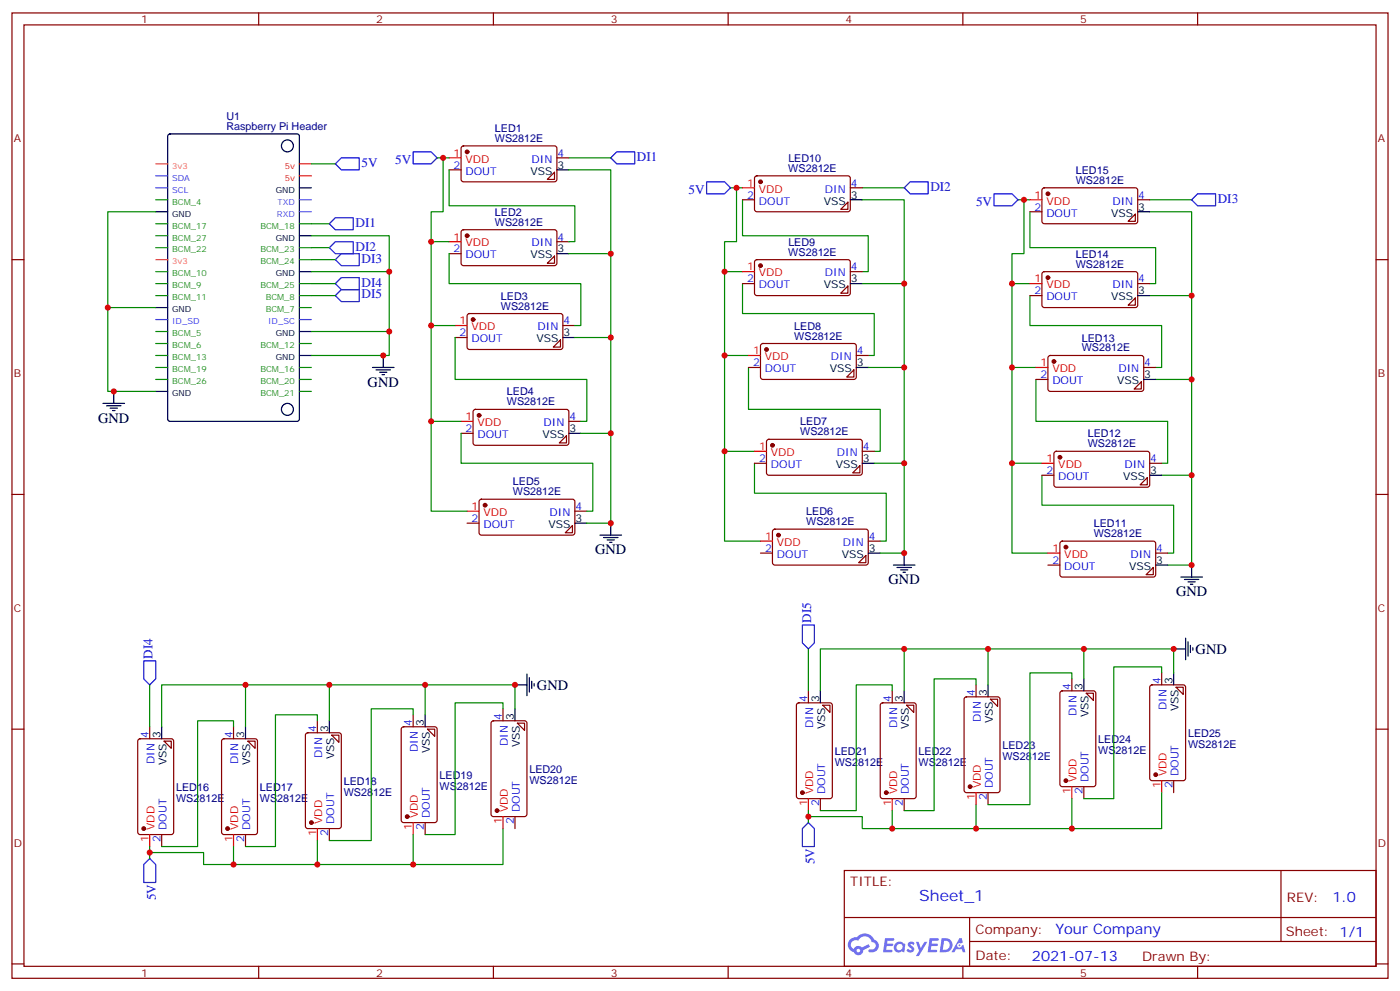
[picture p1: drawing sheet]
<svg xmlns="http://www.w3.org/2000/svg" width="412mm" height="292mm" viewBox="0 0 412 292" stroke-linecap="round" stroke-linejoin="round" font-family="sans-serif">
<g fill="none" stroke="#870000" stroke-width=".35">
<path d="M3.5 3.8h405.4v284.3h-405.4zM7.1 7.3h398.2v277.3h-398.2zM76.2 3.8v3.5M145.3 3.8v3.5M214.5 3.8v3.5M283.6 3.8v3.5M352.8 3.8v3.5M3.5 76.5h3.6M405.3 76.5h3.6M3.5 145.6h3.6M405.3 145.6h3.6M3.5 214.8h3.6"/>
<path d="M405.3 214.8h3.6M248.7 256.4h156.6v28.2h-156.6zM377.3 256.4v20.9M248.7 270.2h156.5M285.6 277.3h119.6M285.6 270.2v14.2M3.5 283.9h3.6M76.2 284.6v3.5M145.3 284.6v3.5M214.5 284.6v3.5M283.6 284.6v3.5M352.8 284.6v3.5"/>
<path d="M405.3 283.9h3.6"/>
</g>
<g fill="#5487ff">
<path d="M267.7 277.6a1.22 1.22 0 0 1 1.7 .2l-.4 .6a.47 .47 0 0 0-.3-.4 .47 .47 0 0 0-.5 .2l.1 .2a1.14 1.14 0 0 1 .8 1.8 1.14 1.14 0 0 1-1.9 0l-.2-.2 .5-.6 .7 .5a.29 .29 0 0 0 .3-.3 .29 .29 0 0 0-.2-.3 1.04 1.04 0 0 1-.6-1.7z"/>
<path d="M260.7 276.3h2.4l.3 .2-.2 .5-1.8 .1-.1 .8h1.5l.3 .4-.3 .4h-1.6l-.2 1.1h1.7l.2 .3-.2 .3-2.6 .1z"/>
<path d="M273.8 276.3h2.4l.3 .2-.1 .5-1.8 .1-.2 .8h1.6l.3 .4-.4 .4h-1.6l-.1 1.1h1.7l.2 .3-.2 .3-2.6 .1z"/>
<path d="M282.6 276.3h.7l.3 1.3-.6 .3a.69 .69 0 0 0-1 .3 .69 .69 0 0 0 .4 .9 .69 .69 0 0 0 .9-.6l.5-.2 .6 2.2h-.8l-.2-.9h-1.8l-.5 .9h-.8z"/>
<path d="M269.8 277.4h.8l.6 1.8 1.1-1.8h.9l-2.6 4.2h-.8l.9-1.5z"/>
<path d="M277.4 276.3l-.6 4.2h1.3a2.11 2.11 0 0 0 2.5-2.1 2.11 2.11 0 0 0-2.5-2.1zM278.1 277.1a1.39 1.39 0 0 1 1.7 1.4 1.39 1.39 0 0 1-1.8 1.3h-.3z"/>
<path d="M263.7 277.9a1.54 1.54 0 0 0-.1 2.2 1.54 1.54 0 0 0 2.2 .1l.6 .3 .3-2.3-.2-.3h-.4a1.49 1.49 0 0 0-2.4 0zM264 278.9a.94 .94 0 0 1 1.8 0 .94 .94 0 0 1-1.8 0z"/>
<path d="M250.4 276.7a2.18 2.18 0 0 0 1.1 3.7 1.44 1.44 0 0 0 1.6 .9 1.44 1.44 0 0 0 1.2-1.4l2-1.1-.5-.7-1.9 1a1.47 1.47 0 0 0-2.4 .4 1.39 1.39 0 0 1-.7-1.9 1.39 1.39 0 0 1 2-.5 2.12 2.12 0 0 1 2.2-1.3 2.12 2.12 0 0 1 1.9 1.7 1.14 1.14 0 0 1 1.1 1.4 1.14 1.14 0 0 1-1.7 .7 .43 .43 0 0 0-.5 .4 .43 .43 0 0 0 .4 .5 1.98 1.98 0 0 0 2.5-1.2 1.98 1.98 0 0 0-1.2-2.6 3.1 3.1 0 0 0-5.3-.6l-.9 .1zM252.3 280a.55 .55 0 0 1 1.1 0 .55 .55 0 0 1-1.1 0z"/>
<circle cx="282.6" cy="278.4" r=".26"/>
</g>
<g fill="none" stroke="#000" stroke-width=".35">
<path d="M49.6 39.6l.5-.2h37.4l.6 .5 .1 83.5-.5 .7h-37.6l-.7-.5v-83.5zM88.2 55.3h3.5M164 50h3.6M250.5 58.8h3.5M45.9 62.4h3.5M88.2 69.4h3.5M164 74.7h3.6M335.1 62.4h3.6M45.9 90.6h3.5M88.2 97.6h3.5M88.2 80h3.5M165.8 99.4h3.5"/>
<path d="M250.5 83.5h3.5M335.1 87.1h3.6M30.3 118.8h6.4M31.4 119.5h4.2M33.5 115.3v3.5M45.9 115.3h3.5M88.2 104.7h3.5M109.7 108.2h6.4M110.8 108.9h4.2M111.8 109.6h2.1M112.5 110.3h.7M112.9 104.7v3.5"/>
<path d="M252.2 108.2h3.6M336.9 111.8h3.5M32.5 120.2h2.1M33.2 120.9h.7M167.6 127.6h3.5M254 136.5h3.5M338.7 140h3.5M169.3 154.1h3.6M176.7 157.6h6.4M177.8 158.3h4.2M178.9 159h2.1M179.6 159.7h.7"/>
<path d="M179.9 154.1v3.5M255.8 162.9h3.5M263.2 166.4h6.3M264.2 167.1h4.3M265.3 167.9h2.1M266 168.6h.7M266.3 162.9v3.5M340.4 166.4h3.6M347.8 170h6.4M348.9 170.7h4.2M350 171.4h2.1M350.7 172.1h.7"/>
<path d="M351 166.4v3.6M155.2 198.5v6.4M155.9 199.6v4.2M319.3 200v3.5M345.7 198.2v3.5M345.7 191.1h3.5M349.2 188v6.3M350 189v4.3M350.7 190.1v2.1M351.4 190.8v.7M47.6 214.1v3.5M72.3 214.1v3.5"/>
<path d="M97 212.3v3.5M125.2 210.5v3.6M151.7 208.8v3.5M151.7 201.7h3.5M156.6 200.7v2.1M157.3 201.4v.7M241.7 203.5v3.5M266.3 203.5v3.5M291 201.7v3.5"/>
<circle cx="84.7" cy="43" r="1.76"/>
<circle cx="84.7" cy="120.6" r="1.76"/>
</g>
<path d="M45.9 48.3h3.5M45.9 76.5h3.5" fill="none" stroke="#f90" stroke-width=".35"/>
<g fill="none" stroke="#360" stroke-width=".35">
<path d="M45.9 58.8h3.5M45.9 65.9h3.5M45.9 69.4h3.5M45.9 73h3.5M88.2 65.9h3.5M88.2 73h3.5M88.2 76.5h3.5M45.9 87.1h3.5M45.9 80h3.5M45.9 83.5h3.5M45.9 97.6h3.5M88.2 90.6h3.5"/>
<path d="M88.2 87.1h3.5M88.2 83.5h3.5M45.9 111.8h3.5M45.9 108.2h3.5M45.9 101.2h3.5M45.9 104.7h3.5M88.2 115.3h3.5M88.2 111.8h3.5M88.2 108.2h3.5M88.2 101.2h3.5"/>
</g>
<path d="M45.9 51.8h3.5M45.9 55.3h3.5M45.9 94.1h3.5M88.2 94.1h3.5" fill="none" stroke="#33f" stroke-width=".35"/>
<path d="M88.2 58.8h3.5M88.2 62.4h3.5" fill="none" stroke="#90f" stroke-width=".35"/>
<g fill="none" stroke="#f00" stroke-width=".35">
<path d="M88.2 51.8h3.5M88.2 48.3h3.5M132.3 46.5h3.5M218.7 55.3h3.5M303.4 58.8h3.5M132.3 71.2h3.5M134.1 95.9h3.5M218.7 80h3.5M303.4 83.5h3.5M220.5 104.7h3.5M305.2 108.2h3.5M135.8 124.1h3.5"/>
<path d="M222.2 132.9h3.6M306.9 136.5h3.5M137.6 150.6h3.5M224 159.4h3.5M308.7 162.9h3.5M238.1 235.2v3.6M262.8 235.2v3.6M287.5 233.5v3.5M315.7 231.7v3.5M342.2 229.9v3.6M44.1 245.8v3.5M68.8 245.8v3.5"/>
<path d="M93.5 244.1v3.5M121.7 242.3v3.5M148.2 240.5v3.6"/>
</g>
<g fill="none" stroke="#870000" stroke-width=".35">
<path d="M132.3 50h3.5M136.1 43.2l.4-.2h27.1l.4 .7v9.4l-.7 .5-27-.1-.5-.7v-9.1zM161.2 52.8l2.1-2.1v2.1zM164 46.5h3.6M218.7 58.8h3.5M222.5 52l.5-.2h27l.5 .7-.1 9.4-.6 .5-27.1-.1-.5-.6v-9.2zM249.8 59.5v2.2h-2.2zM250.5 55.3h3.5M307.2 55.5l.4-.2 27.1 .1 .4 .6v9.5l-.7 .4-27.1-.1-.4-.6v-9.2zM335.1 58.8h3.6M132.3 74.7h3.5M136.1 67.9l.4-.2h27.1l.4 .7v9.4l-.7 .4h-27l-.5-.7v-9.1z"/>
<path d="M163.3 75.4v2.1h-2.1zM164 71.2h3.6M222.5 76.7l.5-.2h27l.5 .7-.1 9.4-.6 .5-27.1-.1-.5-.6v-9.2zM303.4 62.4h3.5M334.4 63.1v2.1h-2.1zM134.1 99.4h3.5M137.8 92.6l.5-.2h27.1l.4 .7-.1 9.4-.6 .4h-27.1l-.4-.7v-9.1zM165.8 95.9h3.5M218.7 83.5h3.5M249.8 84.2v2.2h-2.2zM250.5 80h3.5M303.4 87.1h3.5"/>
<path d="M307.2 80.2l.4-.2 27.1 .1 .4 .6v9.5l-.7 .4-27.1-.1-.4-.6v-9.2zM334.4 87.8v2.1h-2.1zM335.1 83.5h3.6M163 102.2l2.1-2.1v2.1zM220.5 108.2h3.5M224.2 101.4l.5-.2h27.1l.4 .7v9.4l-.7 .5-27.1-.1-.4-.6v-9.2zM251.5 108.9v2.2h-2.1zM252.2 104.7h3.6M305.2 111.8h3.5M308.9 104.9l.5-.2 27.1 .1 .4 .6-.1 9.5-.6 .4-27.1-.1-.4-.6v-9.2zM336.2 112.5v2.1h-2.1zM336.9 108.2h3.5"/>
<path d="M135.8 127.6h3.5M139.6 120.8l.5-.2h27l.5 .7-.1 9.4-.6 .5-27.1-.1-.5-.6v-9.2zM166.9 128.3v2.2h-2.2zM167.6 124.1h3.5M222.2 136.5h3.6M226 129.6l.5-.2 27.1 .1 .4 .6-.1 9.5-.6 .4-27.1-.1-.4-.6v-9.2zM253.3 137.2v2.1h-2.1zM254 132.9h3.5M306.9 140h3.5M310.7 133.1l.4-.2 27.1 .1 .5 .6-.1 9.5-.6 .4-27.1-.1-.5-.6v-9.2zM338.7 136.5h3.5M137.6 154.1h3.5"/>
<path d="M141.3 147.2l.5-.2 27.1 .1 .4 .6v9.5l-.7 .4h-27.1l-.4-.7v-9.2zM168.6 154.8v2.1h-2.1zM169.3 150.6h3.6M227.8 156.1l.4-.2h27.1l.5 .7-.1 9.4-.6 .4h-27.1l-.5-.7v-9.1zM255.8 159.4h3.5M312.4 159.6l.5-.2h27.1l.4 .7v9.4l-.7 .5-27.1-.1-.4-.6v-9.2zM338 140.7v2.1h-2.2zM224 162.9h3.5M252.9 165.7l2.2-2.1v2.1zM308.7 166.4h3.5M339.7 167.1v2.2h-2.1zM340.4 162.9h3.6"/>
<path d="M315.7 200v3.5M342.2 198.2v3.5M40.8 217.8l.5-.2h9.1l.7 .4 .1 27.1-.5 .7h-9.4l-.7-.4v-27.1zM44.1 214.1v3.5M48.3 218.3h2.1v2.1zM65.5 217.8l.5-.2h9.1l.7 .4v27.1l-.4 .7h-9.4l-.7-.4v-27.1zM68.8 214.1v3.5M73 218.3h2.1v2.1zM90.2 216l.5-.2h9.1l.7 .5v27l-.4 .7-9.4 .1-.7-.5v-27.1zM93.5 212.3v3.5M97.7 216.5h2.1v2.2zM118.4 214.3l.5-.2h9.2l.6 .4 .1 27.1-.5 .6-9.4 .1-.7-.5v-27z"/>
<path d="M121.7 210.5v3.6M125.9 214.8h2.2v2.1zM144.9 212.5l.4-.2h9.2l.7 .4v27.1l-.4 .7h-9.5l-.6-.4-.1-27.1zM148.2 208.8v3.5M152.4 213h2.1v2.1zM234.8 207.2l.5-.2h9.2l.6 .4 .1 27.1-.5 .7h-9.4l-.6-.4-.1-27.1zM238.1 203.5v3.5M242.4 207.7h2.1v2.1zM259.5 207.2l.5-.2h9.2l.6 .4 .1 27.1-.5 .7h-9.4l-.7-.4v-27.1zM262.8 203.5v3.5M267.1 207.7h2.1v2.1zM284.2 205.5l.5-.3h9.2l.6 .5 .1 27.1-.5 .6-9.4 .1-.7-.5v-27z"/>
<path d="M287.5 201.7v3.5M291.7 206h2.2v2.1zM312.4 203.7l.5-.2h9.2l.6 .4 .1 27.1-.5 .6-9.4 .1-.6-.5-.1-27zM320 204.2h2.1v2.1zM338.9 201.9l.5-.2h9.1l.7 .4v27.1l-.4 .7h-9.4l-.7-.4v-27.1zM346.4 202.4h2.1v2.1zM241.7 235.2v3.6M266.3 235.2v3.6M291 233.5v3.5M319.3 231.7v3.5M345.7 229.9v3.6M47.6 245.8v3.5"/>
<path d="M72.3 245.8v3.5M97 244.1v3.5M125.2 242.3v3.5M151.7 240.5v3.6"/>
</g>
<g fill="#870000" stroke="#870000" stroke-width=".35">
<circle cx="137.6" cy="44.7" r=".53"/>
<circle cx="137.6" cy="69.4" r=".53"/>
<circle cx="139.3" cy="94.1" r=".53"/>
<circle cx="141.1" cy="122.3" r=".53"/>
<circle cx="142.9" cy="148.8" r=".53"/>
<circle cx="229.3" cy="157.6" r=".53"/>
<circle cx="227.5" cy="131.2" r=".53"/>
<circle cx="225.8" cy="102.9" r=".53"/>
<circle cx="224" cy="78.2" r=".53"/>
<circle cx="224" cy="53.6" r=".53"/>
<circle cx="314" cy="161.1" r=".53"/>
<circle cx="312.2" cy="134.7" r=".53"/>
<circle cx="310.4" cy="106.5" r=".53"/>
<circle cx="308.7" cy="81.8" r=".53"/>
<circle cx="308.7" cy="57.1" r=".53"/>
<circle cx="42.3" cy="244.1" r=".53"/>
<circle cx="67" cy="244.1" r=".53"/>
<circle cx="91.7" cy="242.3" r=".53"/>
<circle cx="119.9" cy="240.5" r=".53"/>
<circle cx="146.4" cy="238.8" r=".53"/>
<circle cx="236.4" cy="233.5" r=".53"/>
<circle cx="261.1" cy="233.5" r=".53"/>
<circle cx="285.7" cy="231.7" r=".53"/>
<circle cx="314" cy="229.9" r=".53"/>
<circle cx="340.4" cy="228.2" r=".53"/>
</g>
<g fill="none" stroke="#008700" stroke-width=".35">
<path d="M91.7 48.3h7.1M128.8 46.5h3.5M130.5 46.5v15.9h-3.5v8.8M132.3 50v10.6h37v10.6h-1.7M167.6 50h12.3v104.1h-7M167.6 46.5h12.3M215.2 55.3h3.5M217 55.3v15.9h-3.6v8.8M218.7 58.8v10.6h37.1v10.6h-1.8M254 58.8h12.3v104.1h-7M254 55.3h12.3M299.9 58.8h3.5"/>
<path d="M301.6 58.8v15.9h-3.5v8.8M338.7 58.8h12.3M45.9 62.4h-14.2v52.9h14.2M91.7 69.4h23v35.3h-23M91.7 65.9h5.3M91.7 73h5.3M91.7 76.5h7.1M132.3 74.7v8.8h38.8v12.4h-1.8M132.3 71.2h-5.3v79.4h10.6M167.6 74.7h12.3M303.4 62.4v10.6h37v10.5h-1.7M338.7 62.4h12.3v104h-7"/>
<path d="M31.7 90.6h14.2M91.7 83.5h7.1M91.7 87.1h7.1M91.7 97.6h23M91.7 80h23M127 95.9h7.1M134.1 99.4v12.4h38.8v12.3h-1.8M169.3 99.4h10.6M218.7 80h-5.3v79.4h10.6M218.7 83.5v8.9h38.8v12.3h-1.7M254 83.5h12.3M303.4 83.5h-5.3v79.4h10.6"/>
<path d="M303.4 87.1v8.8h38.8v12.3h-1.8M338.7 87.1h12.3M213.4 104.7h7.1M220.5 108.2v12.4h38.8v12.3h-1.8M255.8 108.2h10.5M298.1 108.2h7.1M305.2 111.8v12.3h38.8v12.4h-1.8M340.4 111.8h10.6M127 124.1h8.8M135.8 127.6v8.9h38.8v14.1h-1.7M171.1 127.6h8.8M213.4 132.9h8.8"/>
<path d="M222.2 136.5v8.8h38.9v14.1h-1.8M257.5 136.5h8.8M298.1 136.5h8.8M306.9 140v8.8h38.8v14.1h-1.7M342.2 140h8.8M238.1 191.1v12.4M266.3 191.1v12.4M291 191.1v10.6M315.7 200v-1.8h-12.3v38.8h-12.4M319.3 191.1v8.9M342.2 198.2v-1.8h-14.1v38.8h-8.8M345.7 198.2v-7.1h-104v12.4"/>
<path d="M44.1 201.7v12.4M68.8 214.1v-1.8h-10.6v37h-10.6M72.3 201.7v12.4M93.5 212.3v-1.8h-12.4v38.8h-8.8M97 201.7v10.6M121.7 210.5v-1.7h-12.3v38.8h-12.4M125.2 201.7v8.8M148.2 208.8v-1.8h-14.1v38.8h-8.9M151.7 208.8v-7.1h-104.1v12.4M262.8 203.5v-1.8h-10.6v37.1h-10.5M287.5 201.7v-1.7h-12.3v38.8h-8.9M238.1 238.8v3.5"/>
<path d="M287.5 237v7.1M315.7 235.2v8.9M342.2 233.5v10.6h-79.4v-5.3M44.1 251.1h15.9v3.5h8.8M44.1 249.3v3.6M93.5 247.6v7M121.7 245.8v8.8M148.2 244.1v10.5h-79.4v-5.3M238.1 240.5h15.9v3.6h8.8"/>
</g>
<g fill="none" stroke="#00f" stroke-width=".35">
<path d="M98.8 48.3l1.7-1.8h5.3v3.5h-5.3zM121.7 44.7h5.3l1.8 1.8-1.8 1.8h-5.3zM179.9 46.5l1.8-1.8h5.3v3.6h-5.3zM208.1 53.6h5.3l1.8 1.7-1.8 1.8h-5.3zM266.3 55.3l1.8-1.7h5.3v3.5h-5.3zM292.8 57.1h5.3l1.8 1.7-1.8 1.8h-5.3zM351 58.8l1.8-1.7h5.3v3.5h-5.3zM97 65.9l1.8-1.8h5.3v3.6h-5.3zM97 73l1.8-1.8h5.3v3.5h-5.3zM98.8 76.5l1.7-1.8h5.3v3.5h-5.3zM98.8 83.5l1.7-1.7h5.3v3.5h-5.3zM98.8 87.1l1.7-1.8h5.3v3.5h-5.3z"/>
<path d="M42.3 194.7h3.6v5.3l-1.8 1.7-1.8-1.7zM236.4 184.1h3.5v5.3l-1.8 1.7-1.7-1.7zM44.1 252.9l1.8 1.7v5.3h-3.6v-5.3zM238.1 242.3l1.8 1.8v5.2h-3.5v-5.2z"/>
</g>
<g fill="#c00">
<circle cx="127" cy="124.1" r=".88"/>
<circle cx="127" cy="95.9" r=".88"/>
<circle cx="130.5" cy="46.5" r=".88"/>
<circle cx="127" cy="71.2" r=".88"/>
<circle cx="179.9" cy="127.6" r=".88"/>
<circle cx="179.9" cy="99.4" r=".88"/>
<circle cx="179.9" cy="74.7" r=".88"/>
<circle cx="179.9" cy="154.1" r=".88"/>
<circle cx="266.3" cy="162.9" r=".88"/>
<circle cx="266.3" cy="83.5" r=".88"/>
<circle cx="266.3" cy="108.2" r=".88"/>
<circle cx="266.3" cy="136.5" r=".88"/>
<circle cx="213.4" cy="80" r=".88"/>
<circle cx="217" cy="55.3" r=".88"/>
<circle cx="213.4" cy="104.7" r=".88"/>
<circle cx="213.4" cy="132.9" r=".88"/>
<circle cx="351" cy="166.4" r=".88"/>
<circle cx="351" cy="87.1" r=".88"/>
<circle cx="351" cy="111.8" r=".88"/>
<circle cx="351" cy="140" r=".88"/>
<circle cx="298.1" cy="83.5" r=".88"/>
<circle cx="301.6" cy="58.8" r=".88"/>
<circle cx="298.1" cy="108.2" r=".88"/>
<circle cx="298.1" cy="136.5" r=".88"/>
<circle cx="114.7" cy="97.6" r=".88"/>
<circle cx="114.7" cy="80" r=".88"/>
<circle cx="31.8" cy="90.6" r=".88"/>
<circle cx="112.9" cy="104.7" r=".88"/>
<circle cx="33.5" cy="115.3" r=".88"/>
<circle cx="121.7" cy="254.6" r=".88"/>
<circle cx="93.5" cy="254.6" r=".88"/>
<circle cx="44.1" cy="251.1" r=".88"/>
<circle cx="68.8" cy="254.6" r=".88"/>
<circle cx="125.2" cy="201.7" r=".88"/>
<circle cx="97" cy="201.7" r=".88"/>
<circle cx="72.3" cy="201.7" r=".88"/>
<circle cx="151.7" cy="201.7" r=".88"/>
<circle cx="315.7" cy="244.1" r=".88"/>
<circle cx="287.5" cy="244.1" r=".88"/>
<circle cx="238.1" cy="240.5" r=".88"/>
<circle cx="262.8" cy="244.1" r=".88"/>
<circle cx="319.3" cy="191.1" r=".88"/>
<circle cx="291" cy="191.1" r=".88"/>
<circle cx="266.3" cy="191.1" r=".88"/>
<circle cx="345.7" cy="191.1" r=".88"/>
</g>
<text font-size="4.6" fill="#00f" x="270.8" y="265.4">Sheet_1</text>
<g font-size="4.2">
<text x="108.3" y="113.9">GND</text>
<text x="28.9" y="124.5">GND</text>
<text x="175.3" y="163.3">GND</text>
<text x="261.8" y="172.1">GND</text>
<text x="346.4" y="175.6">GND</text>
<text x="352.2" y="192.8">GND</text>
<text x="158.2" y="203.4">GND</text>
</g>
<g font-size="4.2" fill="#00f">
<text x="392.5" y="265.7">1.0</text>
<text x="310.9" y="275.2">Your Company</text>
<text x="304" y="283">2021-07-13</text>
</g>
<g font-size="3.9" fill="#00f">
<text x="187.6" y="47.3">DI1</text>
<text x="106.5" y="49.1">5V</text>
<text x="116.4" y="48.3">5V</text>
<text x="202.9" y="57.1">5V</text>
<text x="274.1" y="56.2">DI2</text>
<text x="358.7" y="59.7">DI3</text>
<text x="287.5" y="60.6">5V</text>
<text x="104.7" y="66.8">DI1</text>
<text x="104.7" y="73.8">DI2</text>
<text x="106.5" y="77.3">DI3</text>
<text x="106.5" y="84.4">DI4</text>
<text x="106.5" y="87.9">DI5</text>
<text x="239" y="183.4" transform="rotate(-90 239 183.4)">DI5</text>
<text x="45" y="194" transform="rotate(-90 45 194)">DI4</text>
<text x="239.9" y="254.6" transform="rotate(-90 239.9 254.6)">5V</text>
<text x="45.9" y="265.2" transform="rotate(-90 45.9 265.2)">5V</text>
</g>
<g font-size="3.9" fill="#800">
<text x="250.5" y="261">TITLE:</text>
<text x="379.1" y="265.7">REV:</text>
<text x="287.4" y="275.2">Company:</text>
<text x="378.7" y="275.8">Sheet: 1/1</text>
<text x="287.4" y="282.9">Date:</text>
<text x="336.4" y="282.9">Drawn By:</text>
</g>
<g font-size="3.2" fill="#800">
<text x="41.6" y="6.8">1</text>
<text x="110.8" y="6.8">2</text>
<text x="179.9" y="6.8">3</text>
<text x="249.1" y="6.8">4</text>
<text x="318.2" y="6.8">5</text>
<text x="4.1" y="41.9">A</text>
<text x="405.9" y="41.9">A</text>
<text x="4.1" y="111.1">B</text>
<text x="405.9" y="111.1">B</text>
<text x="4.1" y="180.2">C</text>
<text x="405.9" y="180.2">C</text>
<text x="4.1" y="249.3">D</text>
<text x="405.9" y="249.3">D</text>
<text x="41.6" y="287.6">1</text>
<text x="110.8" y="287.6">2</text>
<text x="179.9" y="287.6">3</text>
<text x="249.1" y="287.6">4</text>
<text x="318.2" y="287.6">5</text>
</g>
<g font-size="3.2" fill="#000080">
<text x="66.7" y="35.2">U1</text>
<text x="66.7" y="38.4">Raspberry Pi Header</text>
<text x="145.8" y="41.8">WS2812E</text>
<text x="145.8" y="38.9">LED1</text>
<text x="232.2" y="47.7">LED10</text>
<text x="232.2" y="50.6">WS2812E</text>
<text x="316.9" y="51.2">LED15</text>
<text x="316.9" y="54.1">WS2812E</text>
<text x="145.8" y="63.5">LED2</text>
<text x="145.8" y="66.5">WS2812E</text>
<text x="232.2" y="75.3">WS2812E</text>
<text x="232.2" y="72.4">LED9</text>
<text x="316.9" y="75.9">LED14</text>
<text x="316.9" y="78.8">WS2812E</text>
<text x="147.6" y="88.2">LED3</text>
<text x="147.5" y="91.2">WS2812E</text>
<text x="234" y="100">WS2812E</text>
<text x="234" y="97.1">LED8</text>
<text x="318.7" y="100.6">LED13</text>
<text x="318.6" y="103.5">WS2812E</text>
<text x="149.3" y="119.4">WS2812E</text>
<text x="149.3" y="116.5">LED4</text>
<text x="235.7" y="125.3">LED7</text>
<text x="235.7" y="128.2">WS2812E</text>
<text x="320.4" y="131.7">WS2812E</text>
<text x="320.4" y="128.8">LED12</text>
<text x="151.1" y="142.9">LED5</text>
<text x="151.1" y="145.9">WS2812E</text>
<text x="237.5" y="154.7">WS2812E</text>
<text x="237.5" y="151.7">LED6</text>
<text x="322.2" y="155.3">LED11</text>
<text x="322.2" y="158.2">WS2812E</text>
<text x="295.3" y="220.7">LED23</text>
<text x="323.5" y="218.9">LED24</text>
<text x="350" y="220.3">WS2812E</text>
<text x="350" y="217.1">LED25</text>
<text x="155.9" y="227.7">LED20</text>
<text x="245.9" y="225.5">WS2812E</text>
<text x="245.9" y="222.4">LED21</text>
<text x="270.6" y="225.5">WS2812E</text>
<text x="270.6" y="222.4">LED22</text>
<text x="295.3" y="223.8">WS2812E</text>
<text x="323.5" y="222">WS2812E</text>
<text x="51.9" y="233">LED16</text>
<text x="76.6" y="233">LED17</text>
<text x="101.3" y="231.2">LED18</text>
<text x="129.5" y="232.6">WS2812E</text>
<text x="129.5" y="229.5">LED19</text>
<text x="155.9" y="230.8">WS2812E</text>
<text x="51.9" y="236.1">WS2812E</text>
<text x="76.6" y="236.1">WS2812E</text>
<text x="101.2" y="234.4">WS2812E</text>
</g>
<g font-size="3.2" fill="#f00">
<text x="133.6" y="46.1">1</text>
<text x="137.1" y="47.9">VDD</text>
<text x="220.1" y="55">1</text>
<text x="223.6" y="56.7">VDD</text>
<text x="304.7" y="58.5">1</text>
<text x="308.2" y="60.3">VDD</text>
<text x="133.6" y="70.8">1</text>
<text x="137.1" y="72.6">VDD</text>
<text x="220.1" y="79.7">1</text>
<text x="223.6" y="81.4">VDD</text>
<text x="304.7" y="83.2">1</text>
<text x="308.2" y="84.9">VDD</text>
<text x="135.4" y="95.5">1</text>
<text x="138.9" y="97.3">VDD</text>
<text x="221.8" y="104.4">1</text>
<text x="225.3" y="106.1">VDD</text>
<text x="306.5" y="107.9">1</text>
<text x="310" y="109.6">VDD</text>
<text x="137.2" y="123.8">1</text>
<text x="140.7" y="125.5">VDD</text>
<text x="223.6" y="132.6">1</text>
<text x="227.1" y="134.3">VDD</text>
<text x="308.3" y="136.1">1</text>
<text x="311.7" y="137.9">VDD</text>
<text x="138.9" y="150.2">1</text>
<text x="142.4" y="152">VDD</text>
<text x="225.3" y="159">1</text>
<text x="228.8" y="160.8">VDD</text>
<text x="310" y="162.6">1</text>
<text x="313.5" y="164.3">VDD</text>
<text x="239.5" y="233.9" transform="rotate(-90 239.5 233.9)">VDD</text>
<text x="264.2" y="233.9" transform="rotate(-90 264.2 233.9)">VDD</text>
<text x="288.9" y="232.2" transform="rotate(-90 288.9 232.2)">VDD</text>
<text x="315.4" y="233.9" transform="rotate(-90 315.4 233.9)">1</text>
<text x="317.1" y="230.4" transform="rotate(-90 317.1 230.4)">VDD</text>
<text x="341.8" y="232.1" transform="rotate(-90 341.8 232.1)">1</text>
<text x="343.6" y="228.6" transform="rotate(-90 343.6 228.6)">VDD</text>
<text x="149.6" y="239.2" transform="rotate(-90 149.6 239.2)">VDD</text>
<text x="237.8" y="237.4" transform="rotate(-90 237.8 237.4)">1</text>
<text x="262.5" y="237.4" transform="rotate(-90 262.5 237.4)">1</text>
<text x="287.2" y="235.7" transform="rotate(-90 287.2 235.7)">1</text>
<text x="45.5" y="244.5" transform="rotate(-90 45.5 244.5)">VDD</text>
<text x="70.2" y="244.5" transform="rotate(-90 70.2 244.5)">VDD</text>
<text x="94.9" y="242.7" transform="rotate(-90 94.9 242.7)">VDD</text>
<text x="121.4" y="244.5" transform="rotate(-90 121.4 244.5)">1</text>
<text x="123.1" y="241" transform="rotate(-90 123.1 241)">VDD</text>
<text x="147.8" y="242.7" transform="rotate(-90 147.8 242.7)">1</text>
<text x="43.7" y="248" transform="rotate(-90 43.7 248)">1</text>
<text x="68.4" y="248" transform="rotate(-90 68.4 248)">1</text>
<text x="93.1" y="246.2" transform="rotate(-90 93.1 246.2)">1</text>
</g>
<g font-size="3.2" fill="#00f">
<text x="156.6" y="47.9">DIN</text>
<text x="164.2" y="46.1">4</text>
<text x="133.6" y="49.7">2</text>
<text x="137.1" y="51.4">DOUT</text>
<text x="220.1" y="58.5">2</text>
<text x="243" y="56.7">DIN</text>
<text x="250.6" y="55">4</text>
<text x="335.3" y="58.5">4</text>
<text x="223.6" y="60.3">DOUT</text>
<text x="304.7" y="62">2</text>
<text x="308.2" y="63.8">DOUT</text>
<text x="327.7" y="60.3">DIN</text>
<text x="164.2" y="70.8">4</text>
<text x="133.6" y="74.4">2</text>
<text x="137.1" y="76.1">DOUT</text>
<text x="156.6" y="72.6">DIN</text>
<text x="220.1" y="83.2">2</text>
<text x="243" y="81.4">DIN</text>
<text x="250.6" y="79.7">4</text>
<text x="335.3" y="83.2">4</text>
<text x="223.6" y="84.9">DOUT</text>
<text x="304.7" y="86.7">2</text>
<text x="308.2" y="88.5">DOUT</text>
<text x="327.7" y="84.9">DIN</text>
<text x="166" y="95.5">4</text>
<text x="135.4" y="99.1">2</text>
<text x="138.9" y="100.8">DOUT</text>
<text x="158.3" y="97.3">DIN</text>
<text x="221.8" y="107.9">2</text>
<text x="244.8" y="106.1">DIN</text>
<text x="252.4" y="104.4">4</text>
<text x="337.1" y="107.9">4</text>
<text x="225.3" y="109.6">DOUT</text>
<text x="306.5" y="111.4">2</text>
<text x="310" y="113.2">DOUT</text>
<text x="329.4" y="109.6">DIN</text>
<text x="160.1" y="125.5">DIN</text>
<text x="167.7" y="123.8">4</text>
<text x="137.2" y="127.3">2</text>
<text x="140.7" y="129">DOUT</text>
<text x="223.6" y="136.1">2</text>
<text x="227.1" y="137.9">DOUT</text>
<text x="246.5" y="134.3">DIN</text>
<text x="254.2" y="132.6">4</text>
<text x="331.2" y="137.9">DIN</text>
<text x="338.8" y="136.1">4</text>
<text x="308.3" y="139.6">2</text>
<text x="311.7" y="141.4">DOUT</text>
<text x="138.9" y="153.7">2</text>
<text x="142.4" y="155.5">DOUT</text>
<text x="161.9" y="152">DIN</text>
<text x="169.5" y="150.2">4</text>
<text x="248.3" y="160.8">DIN</text>
<text x="255.9" y="159">4</text>
<text x="225.3" y="162.6">2</text>
<text x="228.8" y="164.3">DOUT</text>
<text x="310" y="166.1">2</text>
<text x="313.5" y="167.9">DOUT</text>
<text x="333" y="164.3">DIN</text>
<text x="340.6" y="162.6">4</text>
<text x="315.4" y="203.3" transform="rotate(-90 315.4 203.3)">4</text>
<text x="341.8" y="201.5" transform="rotate(-90 341.8 201.5)">4</text>
<text x="237.8" y="206.8" transform="rotate(-90 237.8 206.8)">4</text>
<text x="262.5" y="206.8" transform="rotate(-90 262.5 206.8)">4</text>
<text x="287.2" y="205.1" transform="rotate(-90 287.2 205.1)">4</text>
<text x="343.6" y="209.2" transform="rotate(-90 343.6 209.2)">DIN</text>
<text x="93.1" y="215.7" transform="rotate(-90 93.1 215.7)">4</text>
<text x="121.4" y="213.9" transform="rotate(-90 121.4 213.9)">4</text>
<text x="147.8" y="212.1" transform="rotate(-90 147.8 212.1)">4</text>
<text x="239.5" y="214.5" transform="rotate(-90 239.5 214.5)">DIN</text>
<text x="264.2" y="214.5" transform="rotate(-90 264.2 214.5)">DIN</text>
<text x="288.9" y="212.7" transform="rotate(-90 288.9 212.7)">DIN</text>
<text x="317.1" y="210.9" transform="rotate(-90 317.1 210.9)">DIN</text>
<text x="43.7" y="217.4" transform="rotate(-90 43.7 217.4)">4</text>
<text x="68.4" y="217.4" transform="rotate(-90 68.4 217.4)">4</text>
<text x="123.1" y="221.5" transform="rotate(-90 123.1 221.5)">DIN</text>
<text x="149.6" y="219.8" transform="rotate(-90 149.6 219.8)">DIN</text>
<text x="45.5" y="225.1" transform="rotate(-90 45.5 225.1)">DIN</text>
<text x="70.2" y="225.1" transform="rotate(-90 70.2 225.1)">DIN</text>
<text x="94.9" y="223.3" transform="rotate(-90 94.9 223.3)">DIN</text>
<text x="243.1" y="233.9" transform="rotate(-90 243.1 233.9)">DOUT</text>
<text x="267.8" y="233.9" transform="rotate(-90 267.8 233.9)">DOUT</text>
<text x="292.5" y="232.2" transform="rotate(-90 292.5 232.2)">DOUT</text>
<text x="318.9" y="233.9" transform="rotate(-90 318.9 233.9)">2</text>
<text x="320.7" y="230.4" transform="rotate(-90 320.7 230.4)">DOUT</text>
<text x="345.4" y="232.1" transform="rotate(-90 345.4 232.1)">2</text>
<text x="347.1" y="228.6" transform="rotate(-90 347.1 228.6)">DOUT</text>
<text x="153.1" y="239.2" transform="rotate(-90 153.1 239.2)">DOUT</text>
<text x="241.3" y="237.4" transform="rotate(-90 241.3 237.4)">2</text>
<text x="266" y="237.4" transform="rotate(-90 266 237.4)">2</text>
<text x="290.7" y="235.7" transform="rotate(-90 290.7 235.7)">2</text>
<text x="49" y="244.5" transform="rotate(-90 49 244.5)">DOUT</text>
<text x="73.7" y="244.5" transform="rotate(-90 73.7 244.5)">DOUT</text>
<text x="98.4" y="242.7" transform="rotate(-90 98.4 242.7)">DOUT</text>
<text x="124.9" y="244.5" transform="rotate(-90 124.9 244.5)">2</text>
<text x="126.6" y="241" transform="rotate(-90 126.6 241)">DOUT</text>
<text x="151.3" y="242.7" transform="rotate(-90 151.3 242.7)">2</text>
<text x="47.3" y="248" transform="rotate(-90 47.3 248)">2</text>
<text x="72" y="248" transform="rotate(-90 72 248)">2</text>
<text x="96.7" y="246.2" transform="rotate(-90 96.7 246.2)">2</text>
</g>
<g font-size="3.2">
<text x="156.2" y="51.4">VSS</text>
<text x="164.2" y="49.7">3</text>
<text x="250.6" y="58.5">3</text>
<text x="242.7" y="60.3">VSS</text>
<text x="327.3" y="63.8">VSS</text>
<text x="335.3" y="62">3</text>
<text x="156.2" y="76.1">VSS</text>
<text x="164.2" y="74.4">3</text>
<text x="250.6" y="83.2">3</text>
<text x="242.7" y="84.9">VSS</text>
<text x="327.3" y="88.5">VSS</text>
<text x="335.3" y="86.7">3</text>
<text x="158" y="100.8">VSS</text>
<text x="166" y="99.1">3</text>
<text x="252.4" y="107.9">3</text>
<text x="244.4" y="109.6">VSS</text>
<text x="329.1" y="113.2">VSS</text>
<text x="337.1" y="111.4">3</text>
<text x="159.8" y="129">VSS</text>
<text x="167.7" y="127.3">3</text>
<text x="246.2" y="137.9">VSS</text>
<text x="254.2" y="136.1">3</text>
<text x="330.9" y="141.4">VSS</text>
<text x="338.8" y="139.6">3</text>
<text x="161.5" y="155.5">VSS</text>
<text x="169.5" y="153.7">3</text>
<text x="248" y="164.3">VSS</text>
<text x="255.9" y="162.6">3</text>
<text x="332.6" y="167.9">VSS</text>
<text x="340.6" y="166.1">3</text>
<text x="318.9" y="203.3" transform="rotate(-90 318.9 203.3)">3</text>
<text x="345.4" y="201.5" transform="rotate(-90 345.4 201.5)">3</text>
<text x="241.3" y="206.8" transform="rotate(-90 241.3 206.8)">3</text>
<text x="266" y="206.8" transform="rotate(-90 266 206.8)">3</text>
<text x="290.7" y="205.1" transform="rotate(-90 290.7 205.1)">3</text>
<text x="347.1" y="209.5" transform="rotate(-90 347.1 209.5)">VSS</text>
<text x="96.7" y="215.7" transform="rotate(-90 96.7 215.7)">3</text>
<text x="124.9" y="213.9" transform="rotate(-90 124.9 213.9)">3</text>
<text x="151.3" y="212.1" transform="rotate(-90 151.3 212.1)">3</text>
<text x="243.1" y="214.8" transform="rotate(-90 243.1 214.8)">VSS</text>
<text x="267.8" y="214.8" transform="rotate(-90 267.8 214.8)">VSS</text>
<text x="292.5" y="213.1" transform="rotate(-90 292.5 213.1)">VSS</text>
<text x="320.7" y="211.3" transform="rotate(-90 320.7 211.3)">VSS</text>
<text x="47.3" y="217.4" transform="rotate(-90 47.3 217.4)">3</text>
<text x="72" y="217.4" transform="rotate(-90 72 217.4)">3</text>
<text x="126.6" y="221.9" transform="rotate(-90 126.6 221.9)">VSS</text>
<text x="153.1" y="220.1" transform="rotate(-90 153.1 220.1)">VSS</text>
<text x="49" y="225.4" transform="rotate(-90 49 225.4)">VSS</text>
<text x="73.7" y="225.4" transform="rotate(-90 73.7 225.4)">VSS</text>
<text x="98.4" y="223.6" transform="rotate(-90 98.4 223.6)">VSS</text>
</g>
<g font-size="2.5" fill="#f90">
<text x="50.7" y="49.7">3v3</text>
<text x="50.7" y="77.9">3v3</text>
</g>
<g font-size="2.5" fill="#33f">
<text x="50.7" y="53.2">SDA</text>
<text x="50.7" y="56.7">SCL</text>
<text x="50.7" y="95.5">ID_SD</text>
<text x="79" y="95.5">ID_SC</text>
</g>
<g font-size="2.5" fill="#f00">
<text x="83.9" y="53.2">5v</text>
<text x="83.9" y="49.7">5v</text>
</g>
<g font-size="2.5">
<text x="81.2" y="56.7">GND</text>
<text x="50.7" y="63.8">GND</text>
<text x="81.2" y="70.8">GND</text>
<text x="81.2" y="81.4">GND</text>
<text x="50.7" y="92">GND</text>
<text x="81.2" y="99.1">GND</text>
<text x="81.2" y="106.1">GND</text>
<text x="50.7" y="116.7">GND</text>
</g>
<g font-size="2.5" fill="#360">
<text x="50.7" y="60.3">BCM_4</text>
<text x="50.7" y="67.3">BCM_17</text>
<text x="50.7" y="70.8">BCM_27</text>
<text x="76.7" y="67.3">BCM_18</text>
<text x="50.7" y="74.4">BCM_22</text>
<text x="76.7" y="77.9">BCM_24</text>
<text x="76.7" y="74.4">BCM_23</text>
<text x="50.7" y="81.4">BCM_10</text>
<text x="50.7" y="84.9">BCM_9</text>
<text x="50.7" y="88.5">BCM_11</text>
<text x="76.7" y="84.9">BCM_25</text>
<text x="78.3" y="88.5">BCM_8</text>
<text x="78.3" y="92">BCM_7</text>
<text x="50.7" y="99.1">BCM_5</text>
<text x="50.7" y="102.6">BCM_6</text>
<text x="50.7" y="106.1">BCM_13</text>
<text x="76.7" y="102.6">BCM_12</text>
<text x="50.7" y="109.6">BCM_19</text>
<text x="50.7" y="113.2">BCM_26</text>
<text x="76.7" y="113.2">BCM_20</text>
<text x="76.7" y="109.6">BCM_16</text>
<text x="76.7" y="116.7">BCM_21</text>
</g>
<g font-size="2.5" fill="#90f">
<text x="81.6" y="63.8">RXD</text>
<text x="81.8" y="60.3">TXD</text>
</g>
</svg>
